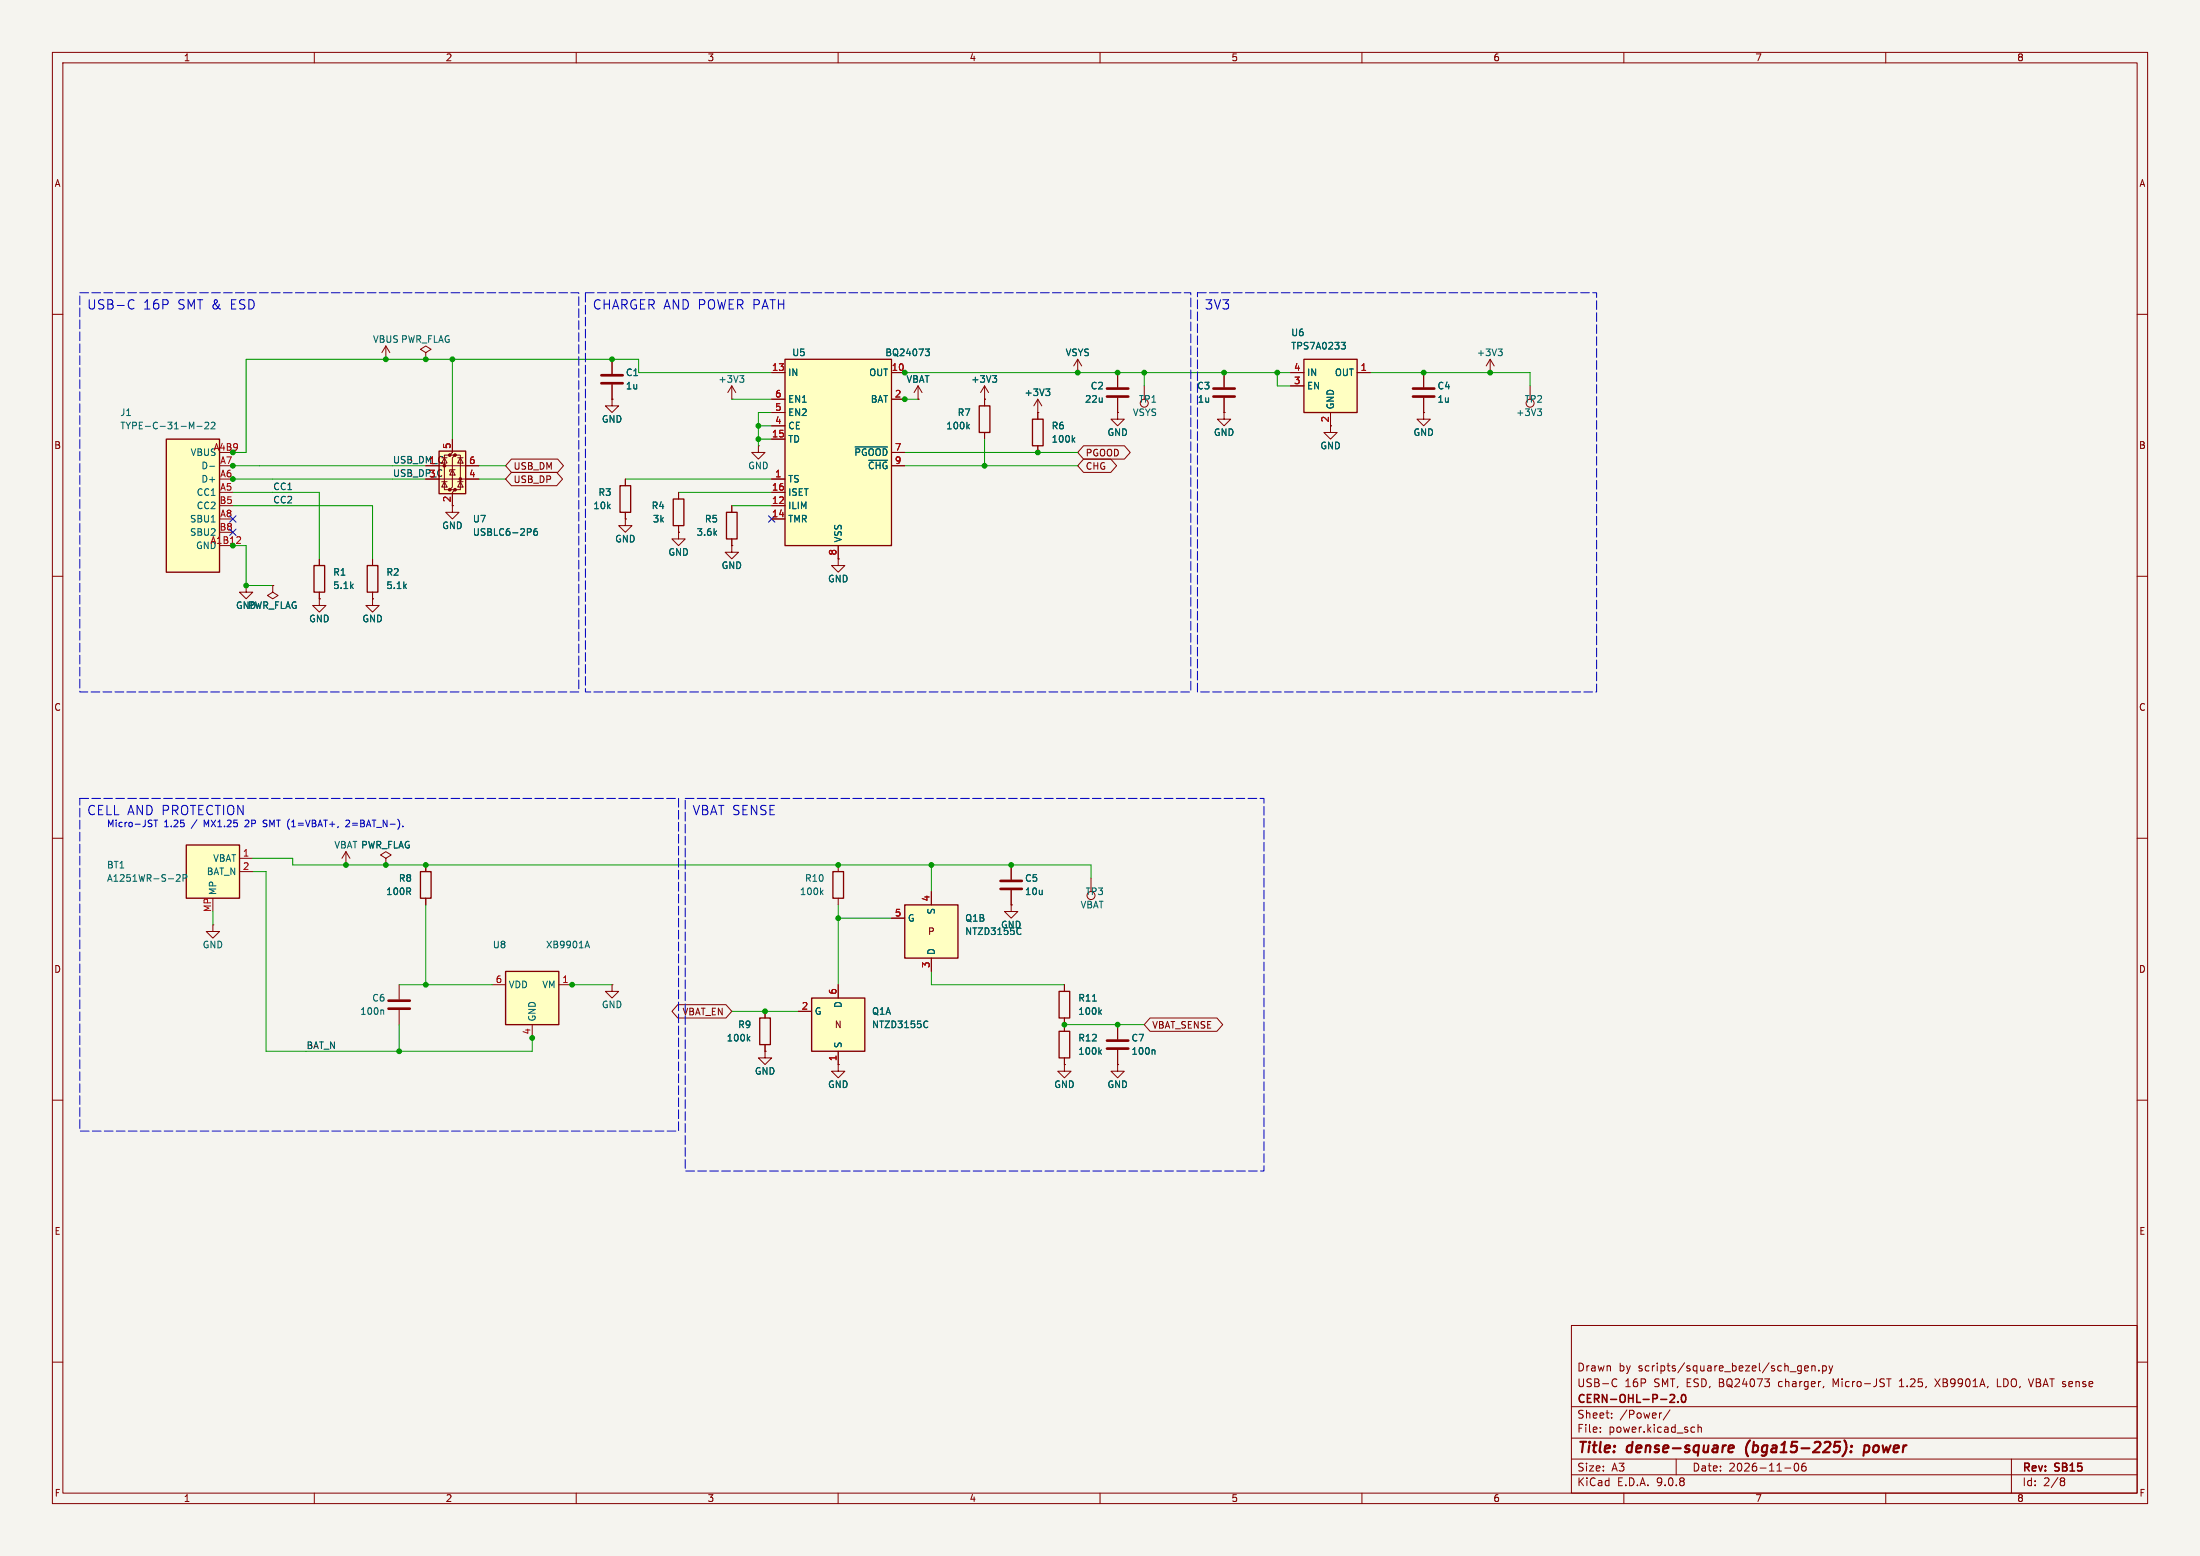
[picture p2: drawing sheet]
<svg xmlns="http://www.w3.org/2000/svg" width="420mm" height="297mm" viewBox="0 0 420 297" stroke-linecap="round" stroke-linejoin="round" font-family="sans-serif">
<path d="M0 0h420v297h-420z" fill="#f5f4ef" stroke="#f5f4ef" stroke-width=".19"/>
<g fill="none" stroke="#840000" stroke-width=".19">
<path d="M10 10h400v277h-400zM12 12h396v273h-396zM60 10v2M110 10v2M160 10v2M210 10v2M260 10v2M310 10v2M360 10v2M10 60h2M116.8 76.2v1.3h1.3l-1.3 1.2-1.2-1.2h1.2M116.8 76.2h.1"/>
<path d="M116.8 68.6v2.8M116.8 73.4v2.8M139.7 76.2h.1M139.7 73.7l-.8 1.2M139.7 73.7l.8 1.2M139.7 73.7v2.5M271.8 78.7v1.3h1.2l-1.2 1.3-1.3-1.3h1.3M271.8 78.7h.1M271.8 71.1v2.8M271.8 75.9v2.8M408 60h2M119.4 91.4v1.3"/>
<path d="M119.4 97.8v1.3M144.8 85.1v1.3h1.2l-1.2 1.2-1.3-1.2h1.3M144.8 85.1h.1M10 110h2M408 110h2M10 160h2M408 160h2M193 172.7v1.3h1.3l-1.3 1.3-1.2-1.3h1.2M193 172.7h.1M193 165.1v2.8M193 169.9v2.8M213.4 195.6v2.8"/>
<path d="M10 210h2M213.4 203.2v1.3h1.2l-1.2 1.2-1.3-1.2h1.3M213.4 203.2h.1M213.4 200.4v2.8M408 210h2M300 253h108v32h-108zM10 260h2M300 278.5h108M300 274.5h108M300 268.5h108M305.5 273.2v.2M305.5 272.5v.1"/>
<path d="M307.7 270.5v.2M307.7 269.8v.1M308 263.3l.4-.1 .3 .1M308.7 264.5l-.3 .2-.4-.1M317.2 269.7l-.3 .1M318.8 269.1l-1.3 1.9M320 278.5v3M323.1 272.4l.4 .1M323.5 273.3l-.4 .1M324.2 272.5l.2-.1 .3 .1 .1 .9M324.2 271.9v1.5M342.7 279.4a.81 .81 0 0 0 .3 1.4l.2-.2 .2-.4-.2-.8"/>
<path d="M344.2 279.4a1.17 1.17 0 0 0-.1 1.3h.6l.1-.6-.3-.2h-.4l-.2 .2M344.5 261.2l.7-.2v-.2l-.5-.1-.2 .2 .1 .7h.6M345.9 260.8l.2-.1 .3 .1 .1 .9M345.9 260.7v1M347.2 261.5v.2M347.9 260.8l.5-.1 .3 .3-.2 .6h-.6M347.9 260.7v1.5M348.2 264.6l-.1 .2M349.2 260.7l.3 1M349.5 261.7l-.3 .5M349.9 260.7l-.4 1M360.2 263.2h.8"/>
<path d="M362.6 264.7h.8M362.9 263.4l-.3 .2M369.4 263.2l1 1.5M370.4 263.2l-1 1.5M381.3 263.2v1.5h.7M384 278.5v6.5M408 260h2M60 285v2M110 285v2M160 285v2M210 285v2M260 285v2"/>
<path d="M300 281.5h108M310 285v2M340.7 280.2h1.2M360 285v2M393.6 282.1l.4 .1 .2 .2-.3 .3M393.6 282.7h.3M393.9 282.7l.2 .2 .1 .4-.2 .2-.4 .1"/>
</g>
<path d="M330 276.5l1-.2-.1-.3h-.7l-.3 .9 .3 .3 .6-.1M333.4 276.3v1.1M352.1 274.9a2.32 2.32 0 0 1-.4 3.1M353.4 277l-.1 .2M353.5 276v.2M355.8 277.1h.8M356 276h.7M356 275.9l-.3 2" fill="none" stroke="#840000" stroke-width=".4"/>
<path d="M318.8 266.3l.6-.1 .2 .1 .1 .3-.9 1.1h.9M320.3 267.5v.2M321.1 266.3l.2-.1a.8 .8 0 0 1 .5 .7 .8 .8 0 0 1-.5 .8l-.2-.2-.1-.4z" fill="none" stroke="#840000" stroke-width=".3"/>
<path d="M114.8 71.6h4.1M114.8 73.2h4.1M269.7 74.2h4.1M269.7 75.7h4.1M191 168.1h4.1M191 169.7h4.1M211.3 198.6h4.1M211.3 200.2h4.1" fill="none" stroke="#840000" stroke-width=".51"/>
<path d="M118.4 92.7h2v5.1h-2z" fill="none" stroke="#840000" stroke-width=".25"/>
<path d="M141.2 71.7h.8l-.4 .5M141.8 72.2l.2 .2v.3l-.2 .3M220.3 200.4l.2 .2v.6" fill="none" stroke="#006464" stroke-width=".19"/>
<path d="M154.9 190.5h10.2v10.2h-10.2z" fill="#ffffc2"/>
<path d="M159 166.4h2v5.1h-2zM145 194.3h2.1v5.1h-2.1zM154.9 190.5h10.2v10.2h-10.2zM202.2 189.2h2v5.1h-2zM202.2 196.9h2v5h-2z" fill="none" stroke="#840000" stroke-width=".25"/>
<g fill="none" stroke="#840000" stroke-width=".19">
<path d="M284.5 71.1h.1M284.5 68.6l-.8 1.3M284.5 68.6l.7 1.3M284.5 68.6v2.5M40.6 176.5v1.3h1.3l-1.3 1.3-1.2-1.3h1.2M40.6 176.5h.1M160 165.1v1.3M160 171.5v1.2M208.3 167.6v2.6M146 193v1.3M146 199.4v1.3M152.4 193h2.5"/>
<path d="M160 188v2.5M203.2 188v1.2M203.2 194.3v2.6M146 200.7v1.2h1.3l-1.3 1.3-1.2-1.3h1.2M146 200.7h.1M160 200.7v2.5M203.2 203.2v1.3h1.3l-1.3 1.2-1.3-1.2h1.3M203.2 203.2h.1M203.2 201.9v1.3"/>
<circle cx="208.3" cy="170.9" r=".76"/>
</g>
<g fill="none" stroke="#006464" stroke-width=".19">
<path d="M286 66.6h.8l-.4 .5M286.5 67.1l.3 .2v.3l-.3 .3M156.8 170.3l.3 .5M157.1 169.9l-.5 .5M142.8 198.2l.4 .5M143.2 197.9l-.5 .4M176.8 194.9l.3 .1M177.1 196l-.3 .2M208.6 191.1h.7M209.9 193.1l.4 .5M210.3 192.8l-.5 .5M209.9 200.8l.4 .4"/>
<path d="M210.3 200.4l-.5 .5"/>
</g>
<path d="M35.6 161.3h10.1v10.2h-10.1z" fill="#ffffc2"/>
<path d="M138.7 97.8h2v5.1h-2zM35.6 161.3h10.1v10.2h-10.1zM80.3 166.4h2v5.1h-2z" fill="none" stroke="#840000" stroke-width=".25"/>
<g fill="none" stroke="#840000" stroke-width=".19">
<path d="M213.4 78.7v1.3h1.2l-1.2 1.3-1.3-1.3h1.3M213.4 78.7h.1M213.4 71.1v2.8M213.4 75.9v2.8M218.4 73.7v2.5M292.1 73.7v2.5M139.7 96.5v1.3M139.7 102.9v1.2M45.7 163.8h2.6M45.7 166.4h2.6M66 165.1h.1M66 162.6l-.7 1.2"/>
<path d="M66 162.6l.8 1.2M66 162.6v2.5M73.7 163.8l1-.6-1-.6-1.1 .6 1.1 .6v1.3M73.7 165.1h.1M81.3 165.1v1.3M81.3 171.5v1.2M76.2 188v2.8M76.2 192.8v2.8"/>
<circle cx="218.4" cy="77" r=".76"/>
<circle cx="292.1" cy="77" r=".76"/>
</g>
<path d="M293.5 78h.8l-.4 .5M294 78.5l.3 .3v.3l-.3 .2M33.7 167.1l.5-.2 .2 .4-.8 .9h.8M34.9 167.6h.7l.1-.2-.1-.3-.7-.2v1.3M73.1 192.8l.1 .2v.6" fill="none" stroke="#006464" stroke-width=".19"/>
<path d="M211.3 74.2h4.1M211.3 75.7h4.1M74.2 191h4M74.2 192.5h4" fill="none" stroke="#840000" stroke-width=".51"/>
<path d="M96.5 185.4h10.2v10.2h-10.2z" fill="#ffffc2"/>
<path d="M96.5 185.4h10.2v10.2h-10.2z" fill="none" stroke="#840000" stroke-width=".25"/>
<path d="M233.7 78.7v1.3h1.2l-1.2 1.3-1.3-1.3h1.3M233.7 78.7h.1M254 81.3v1.3h1.3l-1.3 1.2-1.3-1.2h1.3M94 188h2.5M101.6 195.6v2.5M106.7 188h2.5" fill="none" stroke="#840000" stroke-width=".19"/>
<path d="M112.1 179.6l.4 1.3M111.8 180.6h.6" fill="none" stroke="#006464" stroke-width=".19"/>
<path d="M248.9 68.6h10.2v10.1h-10.2z" fill="#ffffc2"/>
<path d="M186.9 77.5h2.1v5.1h-2.1zM248.9 68.6h10.2v10.1h-10.2z" fill="none" stroke="#840000" stroke-width=".25"/>
<g fill="none" stroke="#840000" stroke-width=".19">
<path d="M175.3 76.2h.1M175.3 73.7l-.8 1.2M175.3 73.7l.7 1.2M175.3 73.7v2.5M188 76.2h.1M188 73.7l-.8 1.2M188 73.7l.7 1.2M188 73.7v3.8M198.1 78.7h.1M198.1 76.2l-.7 1.3M198.1 76.2l.8 1.3M198.1 76.2v2.5"/>
<path d="M233.7 71.1v2.8M233.7 75.9v2.8M246.4 71.1h2.5M246.4 73.7h2.5M254 78.7v2.6M259.1 71.1h2.5M188 82.6v1.2M47 111.8v1.2h1.3l-1.3 1.3-1.3-1.3h1.3M47 111.8h.1M116.8 188v1.2h1.3l-1.3 1.3-1.2-1.3h1.2M116.8 188h.1"/>
</g>
<path d="M189.5 71.7h.8l-.5 .5M190 72.2l.3 .2v.3l-.3 .3M199.6 74.2h.8l-.4 .5M200.2 74.7l.2 .3v.3l-.2 .2M256 65.3h.8l-.4 .5 .4 .2v.4l-.2 .2h-.4M184.7 81.4l.4 .5M185.1 81l-.5 .5" fill="none" stroke="#006464" stroke-width=".19"/>
<path d="M231.6 74.2h4.1M231.6 75.7h4.1" fill="none" stroke="#840000" stroke-width=".51"/>
<path d="M83.8 86.1h5.1v8.1h-5.1z" fill="#ffffc2"/>
<g fill="#840000" stroke="#840000" stroke-width=".19">
<circle cx="85.9" cy="86.9" r=".25"/>
<circle cx="85.9" cy="93.5" r=".25"/>
<circle cx="86.9" cy="86.9" r=".25"/>
<circle cx="86.9" cy="93.5" r=".25"/>
<circle cx="87.9" cy="91.4" r=".25"/>
</g>
<g fill="none" stroke="#840000" stroke-width=".19">
<path d="M83.8 88.9h7.6M83.8 91.4h7.6M84.3 91.9h1M84.3 87.4h1M84.8 87.4l.5 1h-1zM84.8 91.9l.5 1.1h-1zM85.9 86.9h-1.1v6.6h1.1M86.4 83.8v2.6l-.5 .5h1l-.5 .5v5.6l-.5 .5h1l-.5 .5v2.5M86.4 89.7l.5 1h-1zM86.9 89.7h-1v.3M86.9 86.9h1v6.6h-1M87.4 91.9h1"/>
<path d="M87.4 87.4h1M87.9 87.4l.5 1h-1zM87.9 91.9l.5 1.1h-1zM71.1 114.3v1.3h1.3l-1.3 1.2-1.3-1.2h1.3M71.1 114.3h.1"/>
</g>
<path d="M83.8 86.1h5.1v8.1h-5.1z" fill="none" stroke="#840000" stroke-width=".25"/>
<path d="M101.3 101l.1 .2-.1 .3M102.5 100.9l-.4 .1a.86 .86 0 0 0 0 1.2l.5-.1v-.5l-.2-.2-.4 .1-.1 .1" fill="none" stroke="#006464" stroke-width=".19"/>
<path d="M31.7 83.8h10.2v25.4h-10.2z" fill="#ffffc2"/>
<path d="M31.7 83.8h10.2v25.4h-10.2zM59.9 108h2.1v5h-2.1zM70.1 108h2v5h-2z" fill="none" stroke="#840000" stroke-width=".25"/>
<path d="M37.6 81.4h1M39.1 80.7l.5-.1 .2 .4-.7 .9h.7M40 89h1M40.3 80.7l.5-.1 .3 .4-.8 .9h.8" fill="none" stroke="#006464" stroke-width=".19"/>
<path d="M45.1 103.7h.8M45.9 102.6v.4" fill="none" stroke="#a90000" stroke-width=".19"/>
<g fill="none" stroke="#840000" stroke-width=".19">
<path d="M73.7 68.6h.1M73.7 66l-.8 1.3M73.7 66l.7 1.3M73.7 66v2.6M81.3 67.3l1-.6-1-.7-1 .7 1 .6v1.3M81.3 68.6h.1M205.7 71.1h.1M205.7 68.6l-.7 1.3M205.7 68.6l.8 1.3M205.7 68.6v2.5M86.4 96.5v1.3h1.2l-1.2 1.3-1.3-1.3h1.3M119.4 99.1v1.2h1.2l-1.2 1.3-1.3-1.3h1.3"/>
<path d="M119.4 99.1h.1M52.1 111.8v1.2l1 .7-1 .6-1-.6 1-.7M52.1 111.8h.1M61 114.3v1.3h1.2l-1.2 1.2-1.3-1.2h1.3M61 114.3h.1M61 106.7v1.3M61 113v1.3M71.1 106.7v1.3M71.1 113v1.3M160 106.7v1.3h1.3l-1.3 1.2-1.3-1.2h1.3M160 106.7h.1"/>
</g>
<path d="M149.9 68.6h20.3v35.5h-20.3z" fill="#ffffc2"/>
<path d="M149.9 68.6h20.3v35.5h-20.3zM128.5 95.3h2.1v5h-2.1zM197.1 80h2v5.1h-2z" fill="none" stroke="#840000" stroke-width=".25"/>
<g fill="none" stroke="#840000" stroke-width=".19">
<path d="M147.3 71.1h2.6M147.3 76.2h2.6M147.3 78.7h2.6M170.2 71.1h2.5M170.2 76.2h2.5M198.1 78.7v1.3M129.5 94v1.3M147.3 81.3h2.6M147.3 83.8h2.6M147.3 91.4h2.6M147.3 94h2.6M147.3 96.5h2.6"/>
<path d="M147.3 99.1h2.6M170.2 86.4h2.5M170.2 88.9h2.5M198.1 85.1v1.3M129.5 101.6v1.3h1.3l-1.3 1.2-1.2-1.2h1.2M129.5 101.6h.1M129.5 100.3v1.3M139.7 104.1v1.3h1.3l-1.3 1.3-1.3-1.3h1.3M139.7 104.1h.1M160 104.1v2.6M160 203.2v1.3h1.3l-1.3 1.2-1.3-1.2h1.3M160 203.2h.1"/>
</g>
<path d="M176.6 66.6h.8l-.4 .5 .4 .1v.4l-.2 .3h-.4M163.2 85.3h6.2M165.8 87.9h3.6M204.8 83.9l.4 .5M205.2 83.6l-.5 .4" fill="none" stroke="#006464" stroke-width=".19"/>
<path d="M172.7 172.7h10.2v10.2h-10.2z" fill="#ffffc2"/>
<path d="M172.7 172.7h10.2v10.2h-10.2z" fill="none" stroke="#840000" stroke-width=".25"/>
<g fill="none" stroke="#840000" stroke-width=".19">
<path d="M116.8 76.2h.1M116.8 68.6v2.8M116.8 73.4v2.8M147.3 71.1h2.6M147.3 76.2h2.6M147.3 78.7h2.6M170.2 71.1h2.5M170.2 76.2h2.5M175.3 76.2h.1M188 76.2h.1M188 76.2v1.3M198.1 78.7h.1"/>
<path d="M198.1 78.7v1.3M205.7 71.1h.1M213.4 78.7h.1M213.4 71.1v2.8M213.4 75.9v2.8M233.7 78.7h.1M233.7 71.1v2.8M233.7 75.9v2.8M246.4 71.1h2.5M246.4 73.7h2.5M254 78.7v2.6M259.1 71.1h2.5"/>
<path d="M271.8 78.7h.1M271.8 71.1v2.8M271.8 75.9v2.8M86.4 83.8v2.6M86.4 94v2.5M88.9 88.9h2.5M88.9 91.4h2.5M97.6 90.2h8.7l1.1 1.2-1.1 1.3h-8.7l-1.1-1.3zM97.6 87.6h8.9l1.1 1.3-1.1 1.3h-8.9l-1.1-1.3zM119.4 99.1h.1M119.4 91.4v1.3M119.4 97.8v1.3"/>
<path d="M129.5 94v1.3M139.7 96.5v1.3M147.3 91.4h2.6M147.3 81.3h2.6M147.3 83.8h2.6M147.3 94h2.6M147.3 96.5h2.6M147.3 99.1h2.6M170.2 88.9h2.5M170.2 86.4h2.5M188 82.6v1.2M198.1 85.1v1.3"/>
<path d="M206.9 85.1h7.8l1.1 1.3-1.1 1.2h-7.8l-1.2-1.2zM206.9 87.6h5.2l1.1 1.3-1.1 1.3h-5.2l-1.2-1.3zM47 111.8h.1M52.1 111.8h.1M61 114.3h.1M61 106.7v1.3M61 113v1.3M71.1 114.3h.1M71.1 106.7v1.3M71.1 113v1.3M129.5 101.6h.1M129.5 100.3v1.3"/>
<path d="M139.7 104.1h.1M139.7 102.9v1.2M160 106.7h.1M160 104.1v2.6M73.7 165.1h.1M81.3 165.1v1.3M81.3 171.5v1.2M170.2 175.3h2.5M177.8 170.2v2.5M193 172.7h.1M193 165.1v2.8M193 169.9v2.8"/>
<path d="M129.4 191.8h9.2l1.1 1.2-1.1 1.3h-9.2l-1.1-1.3zM146 193v1.3M146 199.4v1.3M152.4 193h2.5M160 188v2.5M177.8 182.9v2.5M203.2 188v1.2M203.2 194.3v2.6M213.4 195.6v2.8M219.6 194.3h12.7l1.1 1.3-1.1 1.3h-12.7l-1.2-1.3zM146 200.7h.1M160 203.2h.1"/>
<path d="M160 200.7v2.5M203.2 203.2h.1M203.2 201.9v1.3M213.4 203.2h.1M213.4 200.4v2.8"/>
</g>
<g fill="none" stroke="#006464" stroke-width=".19">
<path d="M176.6 66.6h.8l-.4 .5 .4 .1v.4l-.2 .3h-.4M189.5 71.7h.8l-.5 .5M190 72.2l.3 .2v.3l-.3 .3M199.6 74.2h.8l-.4 .5M200.2 74.7l.2 .3v.3l-.2 .2M256 65.3h.8l-.4 .5 .4 .2v.4l-.2 .2h-.4M163.2 85.3h6.2M165.8 87.9h3.6M184.7 81.4l.4 .5M185.1 81l-.5 .5M204.8 83.9l.4 .5M205.2 83.6l-.5 .4"/>
<path d="M101.3 101l.1 .2-.1 .3M102.5 100.9l-.4 .1a.86 .86 0 0 0 0 1.2l.5-.1v-.5l-.2-.2-.4 .1-.1 .1M194.9 178.3l-.4 .1M142.8 198.2l.4 .5M143.2 197.9l-.5 .4M176.8 194.9l.3 .1M177.1 196l-.3 .2M208.6 191.1h.7M209.9 193.1l.4 .5M210.3 192.8l-.5 .5M209.9 200.8l.4 .4M210.3 200.4l-.5 .5"/>
<path d="M220.3 200.4l.2 .2v.6"/>
</g>
<g fill="none" stroke="#009600" stroke-width=".19">
<path d="M86.4 68.6v15.2M139.7 76.2h7.6M147.3 71.1h-25.4v-2.5h-74.9v17.8h-2.6M147.3 78.7h-2.5v6.4M172.7 71.1h73.7M172.7 76.2h2.6M218.4 71.1v2.6M243.8 71.1v2.6h2.6M261.6 71.1h30.5v2.6M44.4 96.5h26.7v10.2M44.4 88.9h36.9M44.4 91.4h36.9"/>
<path d="M44.4 94h16.6v12.7M91.4 88.9h5.1M91.4 91.4h5.1M119.4 91.4h27.9M129.5 94h17.8M139.7 96.5h7.6M144.8 81.3h2.5M144.8 83.8h2.5M172.7 88.9h33M172.7 86.4h33M188 83.8v5.1M44.4 104.1h2.6v7.7h5.1"/>
<path d="M40.6 174v2.5M48.3 163.8h7.6v1.3h152.4v2.5M48.3 166.4h2.5v34.3h50.8v-2.6M81.3 172.7v15.3M160 175.3h10.2M160 172.7v15.3M177.8 165.1v5.1M76.2 195.6v5.1M76.2 188h17.8M109.2 188h7.6M139.7 193h12.7M177.8 185.4v2.6h25.4"/>
<path d="M203.2 195.6h15.2"/>
</g>
<path d="M43.8 98.5l1.3 1.2M45.1 98.5l-1.3 1.2M146.7 98.5l1.2 1.2M147.9 98.5l-1.2 1.2M43.8 101l1.3 1.2M45.1 101l-1.3 1.2" fill="none" stroke="#000084" stroke-width=".19"/>
<path d="M24.8 57.3l.4-.1 .4 .2M25.6 58.8l-.4 .2-.4-.1M28.9 157.3v.4M29.7 156.5v1.3M50.2 157.7l.2 .1M50.5 156.5l-.3 .3 .3 .3M66.6 156.6l-.4-.1-.2 .2M66.7 157.1l-.7 .7h.7M76.9 157.7v.1" fill="none" stroke="#0000c2" stroke-width=".19"/>
<path d="M15.2 55.9h95.3v76.2h-95.3zM111.8 55.9h115.5v76.2h-115.5zM228.6 55.9h76.2v76.2h-76.2zM15.2 152.4h114.3v63.5h-114.3zM130.8 152.4h110.5v71.1h-110.5z" fill="none" stroke="#0000c2" stroke-width=".19" stroke-dasharray="1.7 .6"/>
<g fill="#009600" stroke="#009600" stroke-width=".19">
<circle cx="44.4" cy="91.4" r=".46"/>
<circle cx="44.4" cy="86.4" r=".46"/>
<circle cx="86.4" cy="68.6" r=".46"/>
<circle cx="73.7" cy="68.6" r=".46"/>
<circle cx="81.3" cy="68.6" r=".46"/>
<circle cx="44.4" cy="104.1" r=".46"/>
<circle cx="47" cy="111.8" r=".46"/>
<circle cx="44.4" cy="88.9" r=".46"/>
<circle cx="116.8" cy="68.6" r=".46"/>
<circle cx="144.8" cy="81.3" r=".46"/>
<circle cx="144.8" cy="83.8" r=".46"/>
<circle cx="271.8" cy="71.1" r=".46"/>
<circle cx="233.7" cy="71.1" r=".46"/>
<circle cx="243.8" cy="71.1" r=".46"/>
<circle cx="284.5" cy="71.1" r=".46"/>
<circle cx="109.2" cy="188" r=".46"/>
<circle cx="73.7" cy="165.1" r=".46"/>
<circle cx="81.3" cy="165.1" r=".46"/>
<circle cx="81.3" cy="188" r=".46"/>
<circle cx="101.6" cy="198.1" r=".46"/>
<circle cx="76.2" cy="200.7" r=".46"/>
<circle cx="66" cy="165.1" r=".46"/>
<circle cx="160" cy="165.1" r=".46"/>
<circle cx="160" cy="175.3" r=".46"/>
<circle cx="146" cy="193" r=".46"/>
<circle cx="177.8" cy="165.1" r=".46"/>
<circle cx="193" cy="165.1" r=".46"/>
<circle cx="203.2" cy="195.6" r=".46"/>
<circle cx="213.4" cy="195.6" r=".46"/>
<circle cx="188" cy="88.9" r=".46"/>
<circle cx="172.7" cy="76.2" r=".46"/>
<circle cx="213.4" cy="71.1" r=".46"/>
<circle cx="218.4" cy="71.1" r=".46"/>
<circle cx="172.7" cy="71.1" r=".46"/>
<circle cx="198.1" cy="86.4" r=".46"/>
<circle cx="205.7" cy="71.1" r=".46"/>
</g>
<g font-size="2.8" fill="#840000">
<text x="301" y="277.9">Title:</text>
<text x="310.6" y="277.9">dense-square</text>
<text x="334.1" y="277.9">(bga15-225):</text>
<text x="357.5" y="277.9">power</text>
</g>
<g font-size="2.5" fill="#0000c2">
<text x="16.5" y="59.3">USB-C</text>
<text x="27.3" y="59.3">16P</text>
<text x="33.9" y="59.3">SMT &amp;</text>
<text x="44.1" y="59.3">ESD</text>
<text x="113" y="59.3">CHARGER AND POWER PATH</text>
<text x="229.9" y="59.3">3V3</text>
<text x="16.5" y="155.8">CELL AND PROTECTION</text>
<text x="132.1" y="155.8">VBAT SENSE</text>
</g>
<g font-size="2.1" fill="#840000">
<text x="301" y="262">Drawn</text>
<text x="309" y="262">by</text>
<text x="312.8" y="262">scripts/square_bezel/sch_gen.py</text>
<text x="301" y="268.2">CERN-OHL-P-2.0</text>
<text x="301" y="265">USB-C</text>
<text x="310.1" y="265">16P</text>
<text x="315.8" y="265">SMT, ESD, BQ24073</text>
<text x="339.9" y="265">charger,</text>
<text x="350.4" y="265">Micro-JST</text>
<text x="363.3" y="265">1.25,</text>
<text x="370.3" y="265">XB9901A,</text>
<text x="382.3" y="265">LDO, VBAT sense</text>
<text x="301" y="273.7">File:</text>
<text x="301" y="271">Sheet:</text>
<text x="307.1" y="273.7">power.kicad_sch</text>
<text x="309.2" y="271">/Power/</text>
<text x="301" y="281.1">Size:</text>
<text x="307.6" y="281.1">A3</text>
<text x="323" y="281.1">Date:</text>
<text x="330" y="281.1">2026-11-06</text>
<text x="386" y="281.3">Rev:</text>
<text x="392.4" y="281.3">SB15</text>
<text x="301" y="283.9">KiCad</text>
<text x="308.7" y="283.9">E.D.A.</text>
<text x="316.3" y="283.9">9.0.8</text>
<text x="386" y="283.9">Id:</text>
<text x="390.1" y="283.9">2/8</text>
</g>
<g font-size="1.8" fill="#840000">
<text x="35" y="11.9">1</text>
<text x="85" y="11.9">2</text>
<text x="135" y="11.9">3</text>
<text x="185" y="11.9">4</text>
<text x="235" y="11.9">5</text>
<text x="285" y="11.9">6</text>
<text x="335" y="11.9">7</text>
<text x="385" y="11.9">8</text>
<text x="10.3" y="35.9">A</text>
<text x="408.3" y="35.9">A</text>
<text x="253.7" y="80.7" transform="rotate(-90 253.7 80.7)">2</text>
<text x="10.3" y="85.9">B</text>
<text x="74.9" y="88.6">USB_DM_C</text>
<text x="97.9" y="89.9">USB_DM</text>
<text x="207.2" y="87.3">PGOOD</text>
<text x="207.2" y="89.9">CHG</text>
<text x="408.2" y="85.9">B</text>
<text x="74.9" y="91.1">USB_DP_C</text>
<text x="97.9" y="92.4">USB_DP</text>
<text x="10.3" y="135.9">C</text>
<text x="408.2" y="135.9">C</text>
<text x="177.1" y="178.7">P</text>
<text x="10.3" y="185.9">D</text>
<text x="408.2" y="185.9">D</text>
<text x="130.2" y="194">VBAT_EN</text>
<text x="159.3" y="196.4">N</text>
<text x="219.9" y="196.5">VBAT_SENSE</text>
<text x="10.3" y="235.9">E</text>
<text x="408.3" y="235.9">E</text>
<text x="10.3" y="285.9">F</text>
<text x="35" y="286.9">1</text>
<text x="85" y="286.9">2</text>
<text x="135" y="286.9">3</text>
<text x="185" y="286.9">4</text>
<text x="235" y="286.9">5</text>
<text x="285" y="286.9">6</text>
<text x="335" y="286.9">7</text>
<text x="385" y="286.9">8</text>
<text x="408.3" y="285.9">F</text>
</g>
<g font-size="1.8" fill="#006464">
<text x="71.1" y="65.6">VBUS PWR_FLAG</text>
<text x="246.4" y="64.4">U6</text>
<text x="119.4" y="72">C1</text>
<text x="150.4" y="72">IN</text>
<text x="151.1" y="68.2">U5</text>
<text x="165.8" y="72">OUT</text>
<text x="168.9" y="68.2">BQ24073</text>
<text x="203.3" y="68.2">VSYS</text>
<text x="246.4" y="66.9">TPS7A0233</text>
<text x="249.4" y="72">IN</text>
<text x="254.7" y="72">OUT</text>
<text x="281.8" y="68.2">+3V3</text>
<text x="119.4" y="74.5">1u</text>
<text x="137.1" y="73.3">+3V3</text>
<text x="150.4" y="77.1">EN1</text>
<text x="166.1" y="77.1">BAT</text>
<text x="173" y="73.3">VBAT</text>
<text x="185.3" y="73.3">+3V3</text>
<text x="195.5" y="75.8">+3V3</text>
<text x="207" y="77.1">22u</text>
<text x="208.1" y="74.5">C2</text>
<text x="217.3" y="77.1">TP1</text>
<text x="228.4" y="74.5">C3</text>
<text x="228.6" y="77.1">1u</text>
<text x="249.4" y="74.5">EN</text>
<text x="274.3" y="74.5">C4</text>
<text x="274.3" y="77.1">1u</text>
<text x="291" y="77.1">TP2</text>
<text x="22.9" y="79.6">J1</text>
<text x="22.9" y="82.1">TYPE-C-31-M-22</text>
<text x="114.8" y="80.9">GND</text>
<text x="150.4" y="79.6">EN2</text>
<text x="150.4" y="82.1">CE</text>
<text x="180.6" y="82.1">100k</text>
<text x="182.7" y="79.6">R7</text>
<text x="200.7" y="82.1">R6</text>
<text x="211.3" y="83.4">GND</text>
<text x="216.2" y="79.6">VSYS</text>
<text x="231.6" y="83.4">GND</text>
<text x="254.9" y="78.2" transform="rotate(-90 254.9 78.2)">GND</text>
<text x="269.7" y="83.4">GND</text>
<text x="289.3" y="79.6">+3V3</text>
<text x="36.3" y="87.2">VBUS</text>
<text x="38.4" y="89.8">D-</text>
<text x="142.7" y="89.8">GND</text>
<text x="150.4" y="84.7">TD</text>
<text x="163" y="87.2">~{PGOOD}</text>
<text x="165.6" y="89.8">~{CHG}</text>
<text x="200.7" y="84.7">100k</text>
<text x="252" y="86">GND</text>
<text x="37.4" y="94.8">CC1</text>
<text x="38.4" y="92.3">D+</text>
<text x="114.1" y="94.8">R3</text>
<text x="150.4" y="92.3">TS</text>
<text x="150.4" y="94.8">ISET</text>
<text x="36.2" y="99.9">SBU1</text>
<text x="37.4" y="97.4">CC2</text>
<text x="84.3" y="101.2">GND</text>
<text x="90.2" y="99.9">U7</text>
<text x="113.2" y="97.4">10k</text>
<text x="124.3" y="97.4">R4</text>
<text x="124.5" y="99.9">3k</text>
<text x="134.5" y="99.9">R5</text>
<text x="150.4" y="97.4">ILIM</text>
<text x="150.4" y="99.9">TMR</text>
<text x="36.2" y="102.5">SBU2</text>
<text x="90.2" y="102.5">USBLC6-2P6</text>
<text x="117.3" y="103.7">GND</text>
<text x="127.5" y="106.3">GND</text>
<text x="132.9" y="102.5">3.6k</text>
<text x="160.9" y="103.6" transform="rotate(-90 160.9 103.6)">VSS</text>
<text x="63.5" y="110.1">R1</text>
<text x="63.5" y="112.6">5.1k</text>
<text x="73.7" y="110.1">R2</text>
<text x="73.7" y="112.6">5.1k</text>
<text x="137.7" y="108.8">GND</text>
<text x="158" y="111.4">GND</text>
<text x="45" y="116.4">GND</text>
<text x="47.3" y="116.4">PWR_FLAG</text>
<text x="58.9" y="119">GND</text>
<text x="69.1" y="119">GND</text>
<text x="20.3" y="166">BT1</text>
<text x="39.4" y="167.2">BAT_N</text>
<text x="40.6" y="164.7">VBAT</text>
<text x="63.7" y="162.2">VBAT PWR_FLAG</text>
<text x="68.8" y="162.2">PWR_FLAG</text>
<text x="20.3" y="168.5">A1251WR-S-2P</text>
<text x="41.5" y="170.9" transform="rotate(-90 41.5 170.9)">MP</text>
<text x="73.6" y="171">100R</text>
<text x="76" y="168.5">R8</text>
<text x="152.6" y="171">100k</text>
<text x="153.6" y="168.5">R10</text>
<text x="195.6" y="168.5">C5</text>
<text x="195.6" y="171">10u</text>
<text x="206.2" y="173.6">VBAT</text>
<text x="207.2" y="171">TP3</text>
<text x="173.2" y="176.1">G</text>
<text x="178.7" y="174.6" transform="rotate(-90 178.7 174.6)">S</text>
<text x="184.2" y="176.1">Q1B</text>
<text x="184.2" y="178.7">NTZD3155C</text>
<text x="191" y="177.4">GND</text>
<text x="38.6" y="181.2">GND</text>
<text x="94" y="181.2">U8</text>
<text x="104.1" y="181.2">XB9901A</text>
<text x="178.7" y="182.4" transform="rotate(-90 178.7 182.4)">D</text>
<text x="71" y="191.4">C6</text>
<text x="97" y="188.8">VDD</text>
<text x="103.4" y="188.8">VM</text>
<text x="205.7" y="191.4">R11</text>
<text x="68.7" y="193.9">100n</text>
<text x="102.5" y="195.1" transform="rotate(-90 102.5 195.1)">GND</text>
<text x="114.8" y="192.6">GND</text>
<text x="140.8" y="196.4">R9</text>
<text x="155.4" y="193.9">G</text>
<text x="160.9" y="192.5" transform="rotate(-90 160.9 192.5)">D</text>
<text x="166.4" y="193.9">Q1A</text>
<text x="166.4" y="196.4">NTZD3155C</text>
<text x="205.7" y="193.9">100k</text>
<text x="138.6" y="199">100k</text>
<text x="160.9" y="200.2" transform="rotate(-90 160.9 200.2)">S</text>
<text x="205.7" y="199">R12</text>
<text x="205.7" y="201.5">100k</text>
<text x="215.9" y="199">C7</text>
<text x="215.9" y="201.5">100n</text>
<text x="144" y="205.3">GND</text>
<text x="158" y="207.9">GND</text>
<text x="201.2" y="207.9">GND</text>
<text x="211.3" y="207.9">GND</text>
</g>
<g font-size="1.8" fill="#a90000">
<text x="147.3" y="70.9">13</text>
<text x="170.1" y="70.9">10</text>
<text x="246.9" y="70.9">4</text>
<text x="259.6" y="70.9">1</text>
<text x="147.9" y="75.9">6</text>
<text x="170.7" y="75.9">2</text>
<text x="246.9" y="73.4">3</text>
<text x="147.3" y="83.6">15</text>
<text x="147.9" y="78.5">5</text>
<text x="147.9" y="81">4</text>
<text x="40.7" y="86.1">A4B9</text>
<text x="41.9" y="88.6">A7</text>
<text x="81.8" y="88.6">1</text>
<text x="86.1" y="85.8" transform="rotate(-90 86.1 85.8)">5</text>
<text x="89.5" y="88.6">6</text>
<text x="170.7" y="86.1">7</text>
<text x="170.7" y="88.6">9</text>
<text x="41.9" y="91.2">A6</text>
<text x="41.9" y="93.7">A5</text>
<text x="81.8" y="91.2">3</text>
<text x="86.1" y="96" transform="rotate(-90 86.1 96)">2</text>
<text x="89.5" y="91.2">4</text>
<text x="147.3" y="93.7">16</text>
<text x="147.9" y="91.2">1</text>
<text x="41.8" y="96.3">B5</text>
<text x="41.8" y="101.3">B8</text>
<text x="41.9" y="98.8">A8</text>
<text x="147.3" y="96.3">12</text>
<text x="147.3" y="98.8">14</text>
<text x="37.3" y="105">GND</text>
<text x="40.1" y="103.9">A1B12</text>
<text x="159.8" y="106.1" transform="rotate(-90 159.8 106.1)">8</text>
<text x="46.3" y="163.6">1</text>
<text x="46.3" y="166.1">2</text>
<text x="177.5" y="172.2" transform="rotate(-90 177.5 172.2)">4</text>
<text x="40.4" y="174.2" transform="rotate(-90 40.4 174.2)">MP</text>
<text x="170.7" y="175">5</text>
<text x="177.5" y="184.9" transform="rotate(-90 177.5 184.9)">3</text>
<text x="94.5" y="187.7">6</text>
<text x="107.2" y="187.7">1</text>
<text x="159.8" y="189.9" transform="rotate(-90 159.8 189.9)">6</text>
<text x="101.3" y="197.6" transform="rotate(-90 101.3 197.6)">4</text>
<text x="153" y="192.8">2</text>
<text x="159.8" y="202.6" transform="rotate(-90 159.8 202.6)">1</text>
</g>
<g font-size="1.8" fill="#0f0f0f">
<text x="52.1" y="93.6">CC1</text>
<text x="52.1" y="96.2">CC2</text>
<text x="58.4" y="200.3">BAT_N</text>
</g>
<g font-size="1.8" fill="#0000c2">
<text x="20.3" y="158.1">Micro-JST</text>
<text x="31.3" y="158.1">1.25</text>
<text x="36.7" y="158.1">/</text>
<text x="39.2" y="158.1">MX1.25</text>
<text x="47.3" y="158.1">2P</text>
<text x="50.9" y="158.1">SMT (1=VBAT+,</text>
<text x="67.1" y="158.1">2=BAT_N-).</text>
</g>
</svg>
